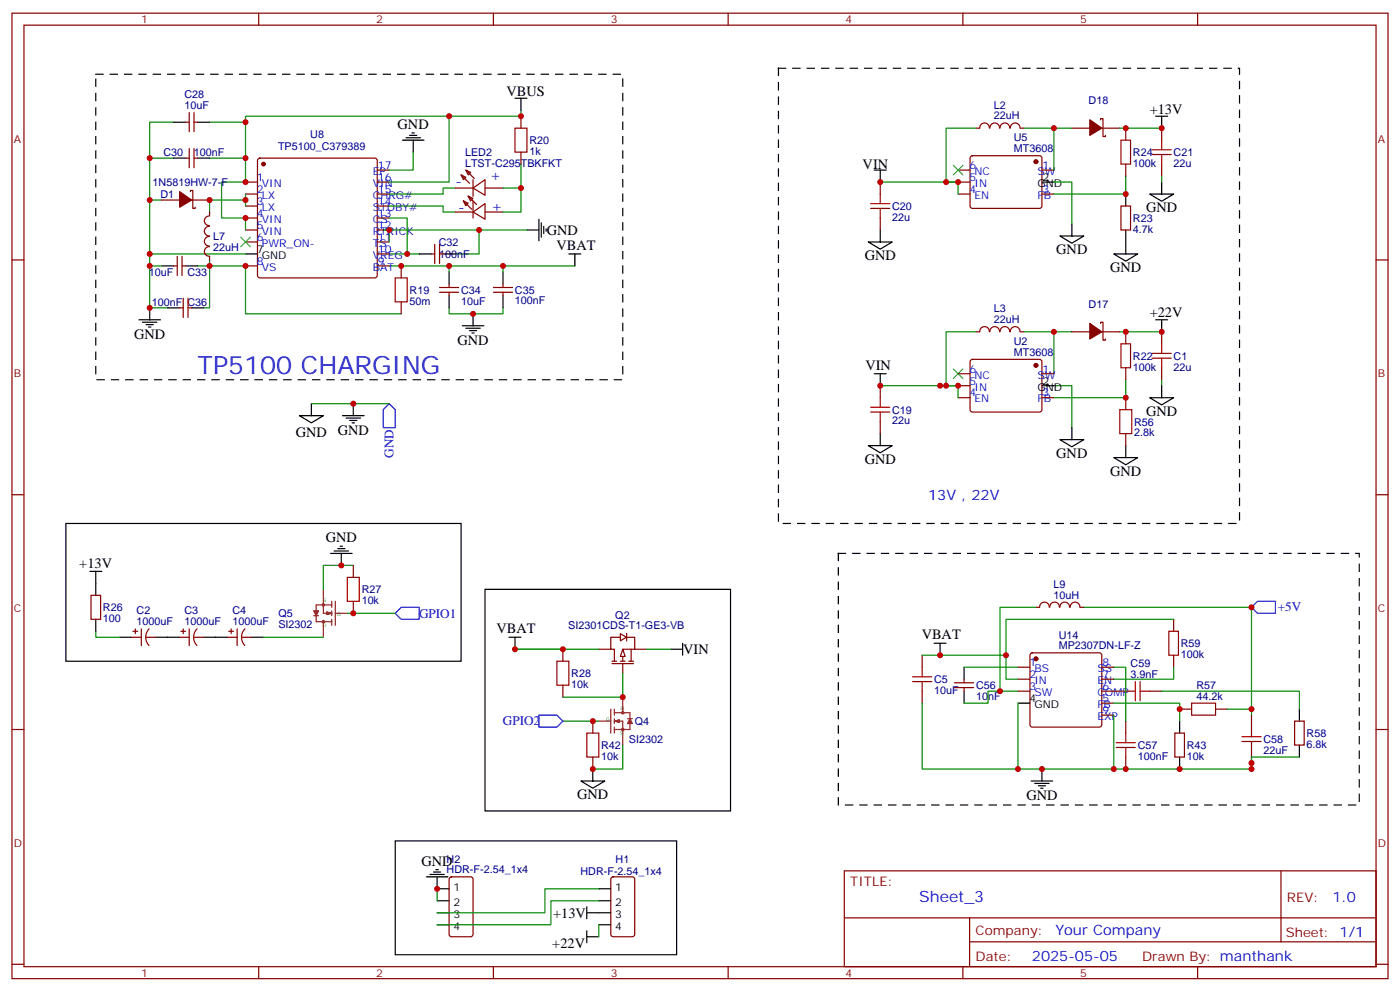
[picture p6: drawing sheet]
<svg xmlns="http://www.w3.org/2000/svg" width="412mm" height="292mm" viewBox="0 0 412 292" stroke-linecap="round" stroke-linejoin="round" font-family="sans-serif">
<g fill="none" stroke="#870000" stroke-width=".35">
<path d="M3.5 3.9h405.4v284.3h-405.4zM7.1 7.4h398.2v277.3h-398.2zM76.2 3.9v3.5M145.3 3.9v3.5M214.5 3.9v3.5M283.6 3.9v3.5M352.8 3.9v3.5M54.7 36h1M55.7 33.2v5.6M57.1 33.2v5.6M57.1 36h1.1M287.5 37.7h1.1"/>
<path d="M288.6 37.7a1.41 1.41 0 0 1 1.4-1.5 1.41 1.41 0 0 1 1.4 1.5M291.6 37.7a1.41 1.41 0 0 1 1.4-1.5 1.41 1.41 0 0 1 1.4 1.5M294.6 37.7a1.41 1.41 0 0 1 1.4-1.5 1.41 1.41 0 0 1 1.4 1.5M297.6 37.7a1.41 1.41 0 0 1 1.4-1.5 1.41 1.41 0 0 1 1.4 1.5M300.6 37.7h1M315.7 37.7h5.3M324.2 35.3v-.4h.7v5.3h.7v-.3M324.6 37.7h5.2M331.6 37.7v3.6M342.2 37.7v3.6M47.6 58.9h5.3M54.7 46.6h1"/>
<path d="M55.7 43.7v5.7M56.1 56.4v-.3h.7v5.3h.7v-.4M56.4 58.9h5.3M57.1 43.7v5.7M57.1 46.6h1.1M72.3 53.6h3.5M72.3 57.2h3.5M76.1 46.8l.5-.2h33.8l.5 .2 .2 .5v33.8l-.2 .5-.5 .2h-33.8l-.5-.2-.3-.5v-33.8zM111.1 53.6h3.6M111.1 57.2h3.6M111.1 50.1h3.6M134.1 55.4h5.2"/>
<path d="M135.8 51.5l1.4 .7-.7 .7zM135.8 51.5l2.5 2.5M136.5 59.2l1.4 .7-.7 .7zM136.5 59.2l2.5 2.4M137.2 50.1l1.4 .7-.7 .7zM137.2 50.1l2.5 2.5M137.9 57.7l1.4 .7-.7 .8zM137.9 57.7l2.5 2.5M139.3 55.4l3.6-2.5v4.6zM139.3 52.9v5M139.3 59.3v4.9M142.9 55.4h5.3"/>
<path d="M259.3 53.6v3.6M282.2 53.6h3.6M282.2 57.2h3.6M282.2 50.1h3.6M286 46.1l.5-.2h19.7l.5 .2 .2 .5v14.4l-.7 .4-20-.1-.4-.6v-14.1zM306.9 57.2h3.5M306.9 50.1h3.5M331.6 48.3v3.6M342.2 48.3v3.6M3.5 76.6h3.6M51.2 78.3h1M52.2 75.5v5.6"/>
<path d="M53.6 78.3h1.1M53.6 75.5v5.6M61.7 66.7a1.41 1.41 0 0 0-1.5 1.4 1.41 1.41 0 0 0 1.5 1.4M61.7 69.6a1.41 1.41 0 0 0-1.5 1.5 1.41 1.41 0 0 0 1.5 1.4M61.7 63.6a1.41 1.41 0 0 0-1.5 1.4 1.41 1.41 0 0 0 1.5 1.4M61.7 72.6a1.41 1.41 0 0 0-1.5 1.4 1.41 1.41 0 0 0 1.5 1.5v1.1M61.7 62.4v1.1M72.3 60.7h3.5M72.3 64.2h3.5M72.3 67.7h3.5M72.3 71.3h3.5M72.3 78.3h3.5"/>
<path d="M111.1 60.7h3.6M111.1 64.2h3.6M111.1 67.7h3.6M111.1 71.3h3.6M111.1 78.3h3.6M111.1 74.8h3.6M118.2 78.3v3.5M127 74.8h1.1M128.1 72v5.6M129.5 74.8h1M129.5 72v5.6M134.1 62.4h5.2"/>
<path d="M139.3 62.4l3.6-2.4v4.6zM142.9 62.4h5.3M259.3 64.2v3.5M330.2 60.7h2.8v7h-2.8zM405.3 76.6h3.6M52.9 90.7h1.1M54 87.8v5.7M55.4 87.8v5.7M55.4 90.7h1M118.2 88.9v3.5M129.5 86.1h5.6M129.5 84.7h5.6"/>
<path d="M132.3 83.6v1.1M132.3 86.1v1M145.3 86.1h5.7M145.3 84.7h5.7M148.2 83.6v1.1M148.2 86.1v1M291.4 97.7a1.41 1.41 0 0 0-1.4-1.5 1.41 1.41 0 0 0-1.4 1.5h-1.1M291.6 97.7a1.41 1.41 0 0 1 1.4-1.5 1.41 1.41 0 0 1 1.4 1.5M294.6 97.7a1.41 1.41 0 0 1 1.4-1.5 1.41 1.41 0 0 1 1.4 1.5M297.6 97.7a1.41 1.41 0 0 1 1.4-1.5 1.41 1.41 0 0 1 1.4 1.5M300.6 97.7h1M315.7 97.7h5.3"/>
<path d="M324.2 95.2v-.3h.7v5.3h.7v-.4M324.6 97.7h5.2M331.6 97.7v3.5M342.2 97.7v3.5M259.3 113.6v3.5M282.2 110.1h3.6M282.2 117.1h3.6M282.2 113.6h3.6M286 106l.5-.2h19.7l.5 .2 .2 .5v14.4l-.7 .5-20-.1-.4-.6v-14.2zM306.9 110.1h3.5M306.9 117.1h3.5M331.6 108.3v3.5"/>
<path d="M331.6 117.1v3.6M342.2 108.3v3.5M259.3 124.2v3.5M331.6 127.7v3.5M3.5 145.7h3.6M405.3 145.7h3.6M38.8 187.7h2.8M39.2 185.9h1.4M39.9 185.2v1.4M41.6 185.2v4.9M43 187.7h2.9M43.9 185.2a3.5 3.5 0 0 0 0 4.9"/>
<path d="M52.9 187.7h2.8M53.3 185.9h1.4M54 185.2v1.4M55.7 185.2v4.9M57.1 187.7h2.9M58 185.2a3.5 3.5 0 0 0 0 4.9M67 187.7h2.8M67.4 185.9h1.4M68.1 185.2v1.4M69.8 185.2v4.9M71.3 187.7h2.8M72.2 185.2a3.5 3.5 0 0 0-.1 4.9"/>
<path d="M176.4 191.2h3.5M180.3 194.7h1.4M180.3 195.4h6.3M182.7 186.6l1.8 1.1-1.8 1zM182.7 187.7h-2.8v3.5h1.1v3.5M182.7 194.7h1.4M183.4 195.4v2.9M184.5 187.7h2.5v3.5h-3.6v3.5M184.6 186.5v2.3M185.2 194.7h1.4M185.9 191.2v3.5M187 191.2h3.5"/>
<path d="M3.5 214.8h3.6M405.3 214.8h3.6M132.5 258.4l.5-.2h5.6l.7 .5v16.5l-.4 .6-5.9 .1-.7-.5v-16.5zM180.2 258.4l.4-.2h5.7l.6 .5 .1 16.5-.5 .6-5.9 .1-.6-.5-.1-16.5zM248.7 256.5h156.6v28.2h-156.6zM377.3 256.5v20.9M248.7 270.3h156.5M285.6 277.4h119.6M285.6 270.3v14.1M3.5 284h3.6M76.2 284.7v3.5M145.3 284.7v3.5"/>
<path d="M214.5 284.7v3.5M283.6 284.7v3.5M352.8 284.7v3.5M405.3 284h3.6"/>
</g>
<g fill="none" stroke="#008700" stroke-width=".35">
<path d="M51.2 36h-7.1v54.7h5.3M61.7 36h10.6M132.3 34.2v19.4h-17.6M153.5 32.5v1.7h-81.2v19.4h-7v10.6h7v3.5M287.5 37.7h-8.8v15.9M301.6 37.7h14.1M310.4 37.7v12.4M329.8 37.7h12.4M44.1 46.6h7.1M44.1 58.9h3.5M61.7 46.6h10.6M72.3 57.2v1.7h-10.6v3.5"/>
<path d="M72.3 58.9v1.8M121.7 44.8v5.3h-7M134.1 55.4h-3.6v1.8h-15.8M148.2 55.4h5.3M153.5 48.3v14.1h-5.3M259.3 53.6h19.4M278.7 53.6h3.5v3.6M278.7 53.6h3.5M310.4 53.6h5.3v12.4M331.6 51.9v5.3h-21.2M342.2 51.9v1.7M44.1 78.3h3.5"/>
<path d="M44.1 74.8h28.2M58.2 78.3h3.5v12.4h-1.7M61.7 76.6v1.7h10.6v14.1h45.9M112.9 67.7h1.8v3.6M114.7 60.7h15.8v1.7h3.6M114.7 78.3h54.6M114.7 74.8h8.8M114.7 67.7h40.5M132.3 78.3v1.8M141.1 67.7v7.1h-7M148.2 78.3v1.8M132.3 90.7v1.7h15.9v-1.7"/>
<path d="M287.5 97.7h-8.8v15.9M301.6 97.7h14.1M310.4 97.7v12.4M329.8 97.7h12.4M91.7 118.9h23M259.3 113.6h19.4M276.9 113.6h5.3v3.5M278.7 113.6h3.5M310.4 113.6h5.3v12.3M331.6 111.8v5.3h-21.2M342.2 111.8v1.8M128.8 261.8v3.5"/>
<path d="M176.4 261.8h-15.9v7h-31.7M176.4 265.3h-14.1v7h-33.5M176.4 272.3v3.6"/>
</g>
<path d="M28.2 21.9h155.2v89.9h-155.2zM229.3 20.1h135.8v134.1h-135.8z" fill="none" stroke="#000" stroke-width=".35" stroke-dasharray="2.1 2.1"/>
<g fill="#870000" stroke="#870000" stroke-width=".35">
<path d="M52.9 56.4l3.5 2.5-3.5 2.1z"/>
<path d="M321 95.2l3.6 2.5-3.6 2.1z"/>
<path d="M321 35.3l3.6 2.4-3.6 2.2z"/>
<circle cx="77.6" cy="48.3" r=".53"/>
<circle cx="305.2" cy="107.6" r=".53"/>
<circle cx="305.2" cy="47.6" r=".53"/>
</g>
<g fill="none" stroke="#000" stroke-width=".35">
<path d="M51.2 36h3.5M58.2 36h3.5M120.6 39.9h2.2M121.4 39.2h.7M151.7 28.9h3.5M153.5 28.9v3.6M340.4 34.2h3.6M342.2 34.2v3.5M51.2 46.6h3.5M58.2 46.6h3.5M118.5 41.3h6.4M119.6 40.6h4.2"/>
<path d="M121.7 41.3v3.5M257.5 50.1h3.6M259.3 50.1v3.5M306.9 53.6h3.5M331.6 57.2v3.5M338.7 57.2h7l-3.5 2.1zM342.2 53.6v3.6M47.6 78.3h3.6M54.7 78.3h3.5M72.3 74.8h3.5M123.5 74.8h3.5M130.5 74.8h3.6"/>
<path d="M155.2 67.7h3.5M158.7 64.6v6.3M159.5 65.6v4.3M160.2 66.7v2.1M160.9 67.4v.7M167.6 74.8h3.5M169.3 74.8v3.5M255.8 71.3h7l-3.5 2.1zM259.3 67.7v3.6M312.2 69.5h7.1l-3.6 2.1zM315.7 66v3.5M328.1 74.8h7l-3.5 2.1z"/>
<path d="M331.6 67.7v7.1M40.9 94.2h6.4M42 94.9h4.2M43 95.6h2.2M43.7 96.3h.7M44.1 90.7v3.5M49.4 90.7h3.5M56.4 90.7h3.6M132.3 80.1v3.5M132.3 87.1v3.6M136.2 96h6.3M137.2 96.7h4.3"/>
<path d="M138.3 97.4h2.1M139 98.1h.7M139.3 92.4v3.6M148.2 80.1v3.5M148.2 87.1v3.6M340.4 94.2h3.6M342.2 94.2v3.5M91.7 118.9v3.5M104.1 118.9v3.5M257.5 110.1h3.6M259.3 110.1v3.5M306.9 113.6h3.5"/>
<path d="M338.7 117.1h7l-3.5 2.1zM342.2 113.6v3.5M88.2 122.4h7l-3.5 2.1zM100.9 122.4h6.3M102 123.1h4.2M103 123.8h2.1M103.7 124.5h.7M255.8 131.2h7l-3.5 2.2zM259.3 127.7v3.5M312.2 129.5h7.1l-3.6 2.1zM315.7 125.9v3.6M328.1 134.8h7l-3.5 2.1z"/>
<path d="M331.6 131.2v3.6M26.5 168.3h3.5M28.2 168.3v3.5M35.3 187.7h3.5M45.9 187.7h7M60 187.7h7M74.1 187.7h3.5M125.6 258.2h6.3M126.6 257.5h4.3M127.7 256.8h2.1M128.4 256.1h.7M128.8 258.2v3.6h3.5"/>
<path d="M128.8 265.3h3.5M128.8 268.8h3.5M128.8 272.3h3.5M172.9 268.8h7M172.9 275.9h3.5M172.9 267.1v3.5M172.9 274.1v3.5M176.4 261.8h3.5M176.4 265.3h3.5M176.4 272.3h3.5"/>
</g>
<g fill="none" stroke="#a10000" stroke-width=".35">
<path d="M256.5 60h5.6M259.3 57.2v2.8M330.2 41.3h2.8v7h-2.8zM339.4 45.5h5.6M339.4 44.1h5.6M342.2 41.3v2.8M342.2 45.5v2.8M256.5 61.4h5.6M259.3 61.4v2.8M116.4 81.8h3.5v7.1h-3.5zM256.5 119.9h5.6M259.3 117.1v2.8"/>
<path d="M330.2 101.2h2.8v7.1h-2.8zM339.4 105.5h5.6M339.4 104.1h5.6M342.2 101.2v2.9M342.2 105.5v2.8M256.5 121.4h5.6M259.3 121.4v2.8M329.8 120.7h3.6v7h-3.6z"/>
</g>
<path d="M280.8 48.7l2.8 2.8M283.6 48.7l-2.8 2.8M70.9 69.9l2.8 2.8M73.7 69.9l-2.8 2.8M280.8 108.7l2.8 2.8M283.6 108.7l-2.8 2.8" fill="none" stroke="#3c3" stroke-width=".35"/>
<path d="M114.7 118.9l1.7 1.8v5.2h-3.5v-5.2z" fill="none" stroke="#00f" stroke-width=".35"/>
<path d="M183.4 191.2l.7 2.1h-1.4z" fill="#fff" stroke="#870000" stroke-width=".35"/>
<g fill="none" stroke="#008700" stroke-width=".35">
<path d="M114.7 64.2h5.2v10.6M104.1 166.5h-8.9v7.1M305.2 178.9h-10.6v24.7M319.3 178.9h49.4v29.9M28.2 185.9v1.8h7.1M77.6 187.7h17.6M102.3 180.6h14.1M151.7 191.2h24.7M183.4 198.3v7h-17.6M190.5 191.2h7.1M271.6 193h24.7v7h3.6M284 196.5h15.9"/>
<path d="M328.1 196.5h3.5v15.9M345.7 196.5v3.5h-17.6M345.7 182.4h-49.4v10.6M165.8 212.4h10.6M183.4 219.4v7.1h-8.8M271.6 207.1v19.4h97.1v-1.8M299.9 203.6h-8.9v3.5h-7M299.9 207.1v19.4M328.1 207.1h19.4v5.3M328.1 210.6v15.9M342.2 203.6h40.6v5.2M361.6 208.8h7.1v1.8"/>
<path d="M382.8 223h-14.1v3.5"/>
</g>
<g fill="none" stroke="#000" stroke-width=".35">
<path d="M19.4 154.2h116.4v40.5h-116.4zM28.2 171.8v3.5M97.4 163h6.3M98.4 162.3h4.3M99.5 161.6h2.1M100.2 160.9h.7M100.5 163v3.5M142.9 173.6h72.3v65.2h-72.3zM28.2 182.4v3.5M149.9 187.7h3.6M151.7 187.7v3.5M197.6 191.2h3.5"/>
<path d="M201.1 189.4v3.6M275.2 189.4h3.5M276.9 189.4v3.6M284 196.5v3.5M284 203.6v3.5M299.9 207.1h3.5M347.5 212.4v3.5M382.8 208.8v3.6M382.8 219.4v3.6M171.1 230h7.1l-3.6 2.1zM174.6 226.5v3.5M303.7 230h6.4"/>
<path d="M304.8 230.7h4.2M305.9 231.4h2.1M306.6 232.1h.7M306.9 226.5v3.5M347.5 223v3.5M116.4 247.6h82.9v33.6h-82.9z"/>
</g>
<g fill="none" stroke="#8c2424" stroke-width=".35">
<path d="M92.4 179.9h1.4l-.7 1.4zM92.8 179.9l.3 .7M93.5 179.9l-.4 .7M95.2 173.6v7h2.5M97.7 178.2h-4.6v2.1M97.7 177.1v1.8M97.7 179.9v1.4M98.8 177.1v7.1M92.4 181.3h1.4M92.8 180.3l.3 .3M93.1 180.6v2.5h4.6M93.5 180.3l-.4 .3"/>
<path d="M95.2 183.1v4.6M96.3 180.3l1.4 .3M96.3 180.3v.7M96.3 180.3l1.1 .3-1.1 .4M96.3 180.3l.7 .3M97.7 182.4v1.8M97.7 180.6l-1.4 .4M98.8 180.6h3.5M176.4 212.4h3.5M179.9 208.8v7.1M181 209.9h4.6v2.5M181 212.4h2.4v7"/>
<path d="M181 208.8v1.8M181 211.7v1.4M181 214.1v1.8M181 212.4l1.4 .3M181.7 212.4l.7 .3M182.4 212l-1.4 .4M182.4 212v.7M182.4 212l-1.1 .4 1.1 .3M183.4 205.3v4.6M184.9 211.7h1.4M185.6 212.7v2.1h-4.6M185.6 211.7l.7 1.4h-1.4z"/>
<path d="M185.6 212.4l.3 .7M185.6 212.4l-.4 .7M185.6 212.4l.3 .3M185.6 212.4l-.4 .3"/>
<circle cx="95.3" cy="178.2" r=".35"/>
<circle cx="95.3" cy="183.1" r=".35"/>
<circle cx="183.4" cy="209.9" r=".35"/>
<circle cx="183.4" cy="214.8" r=".35"/>
</g>
<path d="M370.4 177.1h5.3v3.5h-5.3l-1.7-1.7zM116.4 180.6l1.8-1.7h5.3v3.5h-5.3zM158.7 210.6h5.3l1.8 1.8-1.8 1.7h-5.3z" fill="none" stroke="#00f" stroke-width=".35"/>
<g fill="none" stroke="#a10000" stroke-width=".35">
<path d="M151.7 37.7h3.5v7.1h-3.5zM102.3 170h3.5v7.1h-3.5zM164 194.7h3.6v7.1h-3.6zM268.8 199.3h5.7M271.6 196.5v2.8M344.3 185.9h2.8v7.1h-2.8zM172.9 215.9h3.5v7.1h-3.5zM268.8 200.7h5.7M271.6 200.7v2.9M328.8 218.7h5.6M331.6 215.9v2.8M331.6 203.6h2.8"/>
<path d="M334.4 200.7v5.7M335.8 200.7v5.7M335.8 203.6h2.9M351 207.1h7.1v3.5h-7.1zM365.8 218.4h5.7M365.8 217h5.7M368.7 214.1v2.9M368.7 218.4v2.8M328.8 220.1h5.6M331.6 220.1v2.9"/>
</g>
<g fill="none" stroke="#870000" stroke-width=".35">
<path d="M153.5 34.2v3.5M153.5 44.8v3.5M26.8 175.3h2.8v7.1h-2.8zM104.1 166.5v3.5M104.1 177.1v3.5M305.2 178.9h1M306.3 178.8a1.41 1.41 0 0 1 1.4-1.5 1.41 1.41 0 0 1 1.4 1.5M309.2 178.8a1.41 1.41 0 0 1 1.5-1.5 1.41 1.41 0 0 1 1.4 1.5M312.2 178.8a1.41 1.41 0 0 1 1.4-1.5 1.41 1.41 0 0 1 1.4 1.5M315.3 178.8a1.41 1.41 0 0 1 1.4-1.5 1.41 1.41 0 0 1 1.4 1.5M318.2 178.9h1.1M165.8 191.2v3.5"/>
<path d="M271.6 193v3.5M299.9 196.5h3.5M303.6 192.5l.5-.2h19.7l.5 .2 .3 .5v20.4l-.3 .5-.5 .2h-19.7l-.5-.2-.2-.5v-20.4zM324.6 196.5h3.5M345.7 182.4v3.5M345.7 193v3.5M165.8 201.8v3.5M174.6 212.4v3.5M271.6 203.6v3.5M281.2 202.5h5.6M281.2 201.1h5.6M284 200v1.1"/>
<path d="M284 202.5v1.1M299.9 200h3.5M299.9 203.6h3.5M324.6 200h3.5M324.6 203.6h7M324.6 207.1h3.5M324.6 210.6h3.5M331.6 212.4v3.5M338.7 203.6h3.5M346.1 215.9h2.8v7.1h-2.8zM347.5 208.8h3.5M358.1 208.8h3.5"/>
<path d="M368.7 210.6v3.5M381.4 212.4h2.8v7h-2.8zM174.6 223v3.5M331.6 223v3.5M368.7 221.2v3.5"/>
</g>
<circle cx="305.2" cy="194" r=".53" fill="#870000" stroke="#870000" stroke-width=".35"/>
<path d="M246.9 163h153.5v74.1h-153.5z" fill="none" stroke="#000" stroke-width=".35" stroke-dasharray="2.1 2.1"/>
<g fill="#c00">
<circle cx="118.2" cy="78.3" r=".88"/>
<circle cx="148.2" cy="78.3" r=".88"/>
<circle cx="132.3" cy="78.3" r=".88"/>
<circle cx="72.3" cy="58.9" r=".88"/>
<circle cx="44.1" cy="58.9" r=".88"/>
<circle cx="61.7" cy="78.3" r=".88"/>
<circle cx="44.1" cy="46.6" r=".88"/>
<circle cx="114.7" cy="67.7" r=".88"/>
<circle cx="141.1" cy="67.7" r=".88"/>
<circle cx="139.3" cy="92.4" r=".88"/>
<circle cx="72.3" cy="78.3" r=".88"/>
<circle cx="44.1" cy="74.8" r=".88"/>
<circle cx="44.1" cy="78.3" r=".88"/>
<circle cx="72.3" cy="53.6" r=".88"/>
<circle cx="72.3" cy="64.2" r=".88"/>
<circle cx="72.3" cy="46.6" r=".88"/>
<circle cx="72.3" cy="36" r=".88"/>
<circle cx="153.5" cy="34.2" r=".88"/>
<circle cx="44.1" cy="90.7" r=".88"/>
<circle cx="132.3" cy="34.2" r=".88"/>
<circle cx="61.7" cy="58.9" r=".88"/>
<circle cx="342.2" cy="97.7" r=".88"/>
<circle cx="310.4" cy="97.7" r=".88"/>
<circle cx="278.7" cy="113.6" r=".88"/>
<circle cx="259.3" cy="113.6" r=".88"/>
<circle cx="259.3" cy="53.6" r=".88"/>
<circle cx="278.7" cy="53.6" r=".88"/>
<circle cx="310.4" cy="37.7" r=".88"/>
<circle cx="342.2" cy="37.7" r=".88"/>
<circle cx="276.9" cy="113.6" r=".88"/>
<circle cx="282.2" cy="113.6" r=".88"/>
<circle cx="282.2" cy="53.6" r=".88"/>
<circle cx="331.6" cy="57.1" r=".88"/>
<circle cx="331.6" cy="37.7" r=".88"/>
<circle cx="331.6" cy="97.7" r=".88"/>
<circle cx="331.6" cy="117.1" r=".88"/>
<circle cx="104.1" cy="118.9" r=".88"/>
<circle cx="128.8" cy="261.8" r=".88"/>
<circle cx="183.4" cy="205.3" r=".88"/>
<circle cx="100.5" cy="166.5" r=".88"/>
<circle cx="104.1" cy="180.6" r=".88"/>
<circle cx="165.8" cy="191.2" r=".88"/>
<circle cx="174.6" cy="212.4" r=".88"/>
<circle cx="174.6" cy="226.5" r=".88"/>
<circle cx="368.7" cy="208.8" r=".88"/>
<circle cx="294.6" cy="203.6" r=".88"/>
<circle cx="296.3" cy="193" r=".88"/>
<circle cx="347.5" cy="208.8" r=".88"/>
<circle cx="331.6" cy="226.5" r=".88"/>
<circle cx="347.5" cy="226.5" r=".88"/>
<circle cx="368.7" cy="226.5" r=".88"/>
<circle cx="368.7" cy="224.7" r=".88"/>
<circle cx="306.9" cy="226.5" r=".88"/>
<circle cx="328.1" cy="226.5" r=".88"/>
<circle cx="368.7" cy="178.9" r=".88"/>
<circle cx="299.9" cy="226.5" r=".88"/>
<circle cx="151.7" cy="191.2" r=".88"/>
<circle cx="276.9" cy="193" r=".88"/>
<circle cx="119.9" cy="74.8" r=".88"/>
<circle cx="153.5" cy="55.4" r=".88"/>
</g>
<text font-size="7.4" fill="#00f" x="58.2" y="110.1">TP5100 CHARGING</text>
<text font-size="4.6" fill="#00f" x="270.8" y="265.5">Sheet_3</text>
<g font-size="4.2">
<text x="149.2" y="28.2">VBUS</text>
<text x="338.7" y="33.5">+13V</text>
<text x="117.1" y="38.1">GND</text>
<text x="254.1" y="49.8">VIN</text>
<text x="337.6" y="62.4">GND</text>
<text x="161" y="69.1">GND</text>
<text x="163.9" y="73.7">VBAT</text>
<text x="254.7" y="76.6">GND</text>
<text x="311.1" y="74.8">GND</text>
<text x="327" y="80.1">GND</text>
<text x="338.7" y="93.5">+22V</text>
<text x="39.5" y="99.8">GND</text>
<text x="134.8" y="101.6">GND</text>
<text x="254.9" y="108.9">VIN</text>
<text x="337.6" y="122.4">GND</text>
<text x="87.1" y="128.6">GND</text>
<text x="99.5" y="128.1">GND</text>
<text x="254.7" y="136.5">GND</text>
<text x="311.1" y="134.8">GND</text>
<text x="327" y="140.1">GND</text>
<text x="96" y="159.7">GND</text>
<text x="23.3" y="167.1">+13V</text>
<text x="146.3" y="186.6">VBAT</text>
<text x="271.5" y="188.3">VBAT</text>
<text x="201.3" y="192.6">VIN</text>
<text x="170" y="235.3">GND</text>
<text x="302.3" y="235.7">GND</text>
<text x="124.2" y="255">GND</text>
<text x="162.9" y="270.2">+13V</text>
<text x="162.7" y="279.1">+22V</text>
</g>
<g font-size="4.2" fill="#00f">
<text x="144.3" y="53">+</text>
<text x="134.2" y="54.7">-</text>
<text x="134.9" y="62.5">-</text>
<text x="144.7" y="62.2">+</text>
<text x="273.4" y="147.1">13V , 22V</text>
<text x="392.5" y="265.7">1.0</text>
<text x="310.9" y="275.3">Your Company</text>
<text x="304" y="283.1">2025-05-05</text>
</g>
<g font-size="3.9" fill="#00f">
<text x="115.9" y="134.8" transform="rotate(-90 115.9 134.8)">GND</text>
<text x="123.4" y="182">GPIO1</text>
<text x="376.4" y="180.1">+5V</text>
<text x="148.1" y="213.7">GPIO2</text>
</g>
<g font-size="3.9" fill="#800">
<text x="250.5" y="261.1">TITLE:</text>
<text x="379.1" y="265.7">REV:</text>
<text x="287.4" y="275.3">Company:</text>
<text x="378.7" y="275.9">Sheet: 1/1</text>
<text x="287.4" y="282.9">Date:</text>
<text x="336.4" y="283">Drawn By: manthank</text>
</g>
<g font-size="3.2" fill="#800">
<text x="41.6" y="6.9">1</text>
<text x="110.8" y="6.9">2</text>
<text x="179.9" y="6.9">3</text>
<text x="249.1" y="6.9">4</text>
<text x="318.2" y="6.9">5</text>
<text x="4.1" y="42">A</text>
<text x="405.9" y="42">A</text>
<text x="4.1" y="111.1">B</text>
<text x="405.9" y="111.1">B</text>
<text x="4.1" y="180.3">C</text>
<text x="405.9" y="180.3">C</text>
<text x="4.1" y="249.4">D</text>
<text x="405.9" y="249.4">D</text>
<text x="41.6" y="287.7">1</text>
<text x="110.8" y="287.7">2</text>
<text x="179.9" y="287.7">3</text>
<text x="249.1" y="287.7">4</text>
<text x="318.2" y="287.7">5</text>
</g>
<g font-size="3.2" fill="#000080">
<text x="54.3" y="28.9">C28</text>
<text x="54.3" y="32.1">10uF</text>
<text x="292.7" y="35.2">22uH</text>
<text x="292.7" y="32">L2</text>
<text x="320.7" y="30.7">D18</text>
<text x="91.4" y="40.7">U8</text>
<text x="298.6" y="41.6">U5</text>
<text x="48.1" y="45.9">C30</text>
<text x="57.1" y="45.9">100nF</text>
<text x="81.9" y="44.2">TP5100_C379389</text>
<text x="137" y="45.8">LED2</text>
<text x="155.9" y="45.5">1k</text>
<text x="155.9" y="42.4">R20</text>
<text x="298.6" y="44.8">MT3608</text>
<text x="333.7" y="45.9">R24</text>
<text x="345.7" y="46">C21</text>
<text x="137" y="49">LTST-C295TBKFKT</text>
<text x="333.7" y="49.1">100k</text>
<text x="345.7" y="49.2">22u</text>
<text x="45" y="54.8">1N5819HW-7-F</text>
<text x="47.3" y="58.3">D1</text>
<text x="262.8" y="65">22u</text>
<text x="262.8" y="61.8">C20</text>
<text x="333.7" y="65.4">R23</text>
<text x="62.8" y="70.6">L7</text>
<text x="333.7" y="68.5">4.7k</text>
<text x="62.8" y="73.8">22uH</text>
<text x="129.3" y="72.4">C32</text>
<text x="129.4" y="75.9">100nF</text>
<text x="43.9" y="81.2">10uF</text>
<text x="55.2" y="81.2">C33</text>
<text x="120.6" y="89.7">50m</text>
<text x="120.6" y="86.5">R19</text>
<text x="135.8" y="89.7">10uF</text>
<text x="135.8" y="86.5">C34</text>
<text x="151.7" y="89.7">100nF</text>
<text x="151.7" y="86.5">C35</text>
<text x="44.7" y="90">100nF</text>
<text x="55.2" y="90">C36</text>
<text x="292.7" y="95.1">22uH</text>
<text x="292.7" y="92">L3</text>
<text x="320.7" y="90.6">D17</text>
<text x="298.6" y="101.6">U2</text>
<text x="298.6" y="104.8">MT3608</text>
<text x="333.7" y="105.9">R22</text>
<text x="345.7" y="105.9">C1</text>
<text x="333.7" y="109.1">100k</text>
<text x="345.7" y="109.1">22u</text>
<text x="262.8" y="125">22u</text>
<text x="262.8" y="121.8">C19</text>
<text x="334.1" y="125.4">R56</text>
<text x="334.1" y="128.5">2.8k</text>
<text x="310.4" y="173.1">L9</text>
<text x="106.5" y="177.8">10k</text>
<text x="106.5" y="174.7">R27</text>
<text x="310.4" y="176.3">10uH</text>
<text x="30.3" y="183.2">100</text>
<text x="30.3" y="180">R26</text>
<text x="40.2" y="184.1">1000uF</text>
<text x="40.2" y="180.9">C2</text>
<text x="54.3" y="184.1">1000uF</text>
<text x="54.3" y="180.9">C3</text>
<text x="68.4" y="184.1">1000uF</text>
<text x="68.4" y="180.9">C4</text>
<text x="82" y="184.9">SI2302</text>
<text x="82" y="181.8">Q5</text>
<text x="167.4" y="185.3">SI2301CDS-T1-GE3-VB</text>
<text x="181.3" y="182.3">Q2</text>
<text x="311.9" y="191.2">MP2307DN-LF-Z</text>
<text x="311.9" y="188.1">U14</text>
<text x="347.8" y="190.6">R59</text>
<text x="333" y="196.5">C59</text>
<text x="347.8" y="193.7">100k</text>
<text x="168.3" y="202.5">10k</text>
<text x="168.3" y="199.4">R28</text>
<text x="275.2" y="201.2">C5</text>
<text x="287.5" y="202.9">C56</text>
<text x="333" y="199.7">3.9nF</text>
<text x="352.4" y="202.8">R57</text>
<text x="275.2" y="204.4">10uF</text>
<text x="287.5" y="206.1">10nF</text>
<text x="352.4" y="206">44.2k</text>
<text x="187" y="213.5">Q4</text>
<text x="177.1" y="220.6">R42</text>
<text x="185.3" y="218.8">SI2302</text>
<text x="335.1" y="220.6">C57</text>
<text x="349.6" y="220.6">R43</text>
<text x="372.2" y="221.9">22uF</text>
<text x="372.2" y="218.8">C58</text>
<text x="384.9" y="220.2">6.8k</text>
<text x="384.9" y="217">R58</text>
<text x="177.1" y="223.7">10k</text>
<text x="335.1" y="223.7">100nF</text>
<text x="349.6" y="223.7">10k</text>
<text x="131.6" y="257.2">HDR-F-2.54_1x4</text>
<text x="131.6" y="254.2">H2</text>
<text x="171" y="257.6">HDR-F-2.54_1x4</text>
<text x="181.3" y="254.1">H1</text>
</g>
<g font-size="3.2" fill="#00f">
<text x="75.7" y="53.3">1</text>
<text x="109.8" y="51.5">EP</text>
<text x="111.3" y="53.3">16</text>
<text x="111.3" y="49.7">17</text>
<text x="285.6" y="53.3">5</text>
<text x="285.6" y="49.7">6</text>
<text x="287.1" y="51.5">NC</text>
<text x="305.6" y="51.5">SW</text>
<text x="307.1" y="49.7">1</text>
<text x="75.7" y="56.8">2</text>
<text x="77.2" y="55">VIN</text>
<text x="77.2" y="58.6">LX</text>
<text x="109.8" y="58.6">CHRG#</text>
<text x="109.8" y="55">VIN</text>
<text x="111.3" y="56.8">15</text>
<text x="285.6" y="56.8">4</text>
<text x="287.1" y="58.6">EN</text>
<text x="287.1" y="55">IN</text>
<text x="305.6" y="58.6">FB</text>
<text x="307.1" y="56.8">3</text>
<text x="75.7" y="60.3">3</text>
<text x="75.7" y="63.9">4</text>
<text x="77.2" y="62.1">LX</text>
<text x="77.2" y="65.6">VIN</text>
<text x="109.8" y="65.6">CS</text>
<text x="109.8" y="62.1">STDBY#</text>
<text x="111.3" y="63.9">13</text>
<text x="111.3" y="60.3">14</text>
<text x="75.7" y="67.4">5</text>
<text x="75.7" y="70.9">6</text>
<text x="77.2" y="69.1">VIN</text>
<text x="109.8" y="69.1">RTRICK</text>
<text x="111.3" y="70.9">11</text>
<text x="111.3" y="67.4">12</text>
<text x="75.7" y="78">8</text>
<text x="77.2" y="72.7">PWR_ON-</text>
<text x="109.8" y="76.2">VREG</text>
<text x="109.8" y="72.7">TS</text>
<text x="111.3" y="78">9</text>
<text x="111.3" y="74.4">10</text>
<text x="77.2" y="79.7">VS</text>
<text x="109.8" y="79.7">BAT</text>
<text x="285.6" y="113.2">5</text>
<text x="285.6" y="109.7">6</text>
<text x="287.1" y="111.5">NC</text>
<text x="305.6" y="111.5">SW</text>
<text x="307.1" y="109.7">1</text>
<text x="285.6" y="116.8">4</text>
<text x="287.1" y="118.5">EN</text>
<text x="287.1" y="115">IN</text>
<text x="305.6" y="118.5">FB</text>
<text x="307.1" y="116.8">3</text>
<text x="303.2" y="196.1">1</text>
<text x="304.7" y="197.9">BS</text>
<text x="323.3" y="197.9">SS</text>
<text x="324.7" y="196.1">8</text>
<text x="303.2" y="199.7">2</text>
<text x="303.2" y="203.2">3</text>
<text x="304.7" y="201.4">IN</text>
<text x="323.3" y="201.4">EN</text>
<text x="324.7" y="203.2">6</text>
<text x="324.7" y="199.7">7</text>
<text x="304.7" y="205">SW</text>
<text x="323.3" y="208.5">FB</text>
<text x="323.3" y="205">COMP</text>
<text x="324.7" y="206.7">5</text>
<text x="323.3" y="212">EXP</text>
<text x="324.7" y="210.3">9</text>
</g>
<g font-size="3.2">
<text x="307.1" y="53.3">2</text>
<text x="305.6" y="55">GND</text>
<text x="75.7" y="74.4">7</text>
<text x="77.2" y="76.2">GND</text>
<text x="307.1" y="113.2">2</text>
<text x="305.6" y="115">GND</text>
<text x="303.2" y="206.7">4</text>
<text x="304.7" y="208.5">GND</text>
<text x="133.6" y="262.5">1</text>
<text x="181.2" y="262.5">1</text>
<text x="133.6" y="266.7">2</text>
<text x="181.2" y="266.7">2</text>
<text x="133.6" y="270.2">3</text>
<text x="133.6" y="273.8">4</text>
<text x="181.2" y="270.2">3</text>
<text x="181.2" y="273.8">4</text>
</g>
<g font-size="1.4" fill="#238d23">
<text x="95.2" y="177.2">S</text>
<text x="95.1" y="184.7">D</text>
<text x="99.3" y="181.5">G</text>
<text x="182.8" y="209.1">D</text>
<text x="178.5" y="212.3">G</text>
<text x="182.7" y="216.5">S</text>
</g>
</svg>
